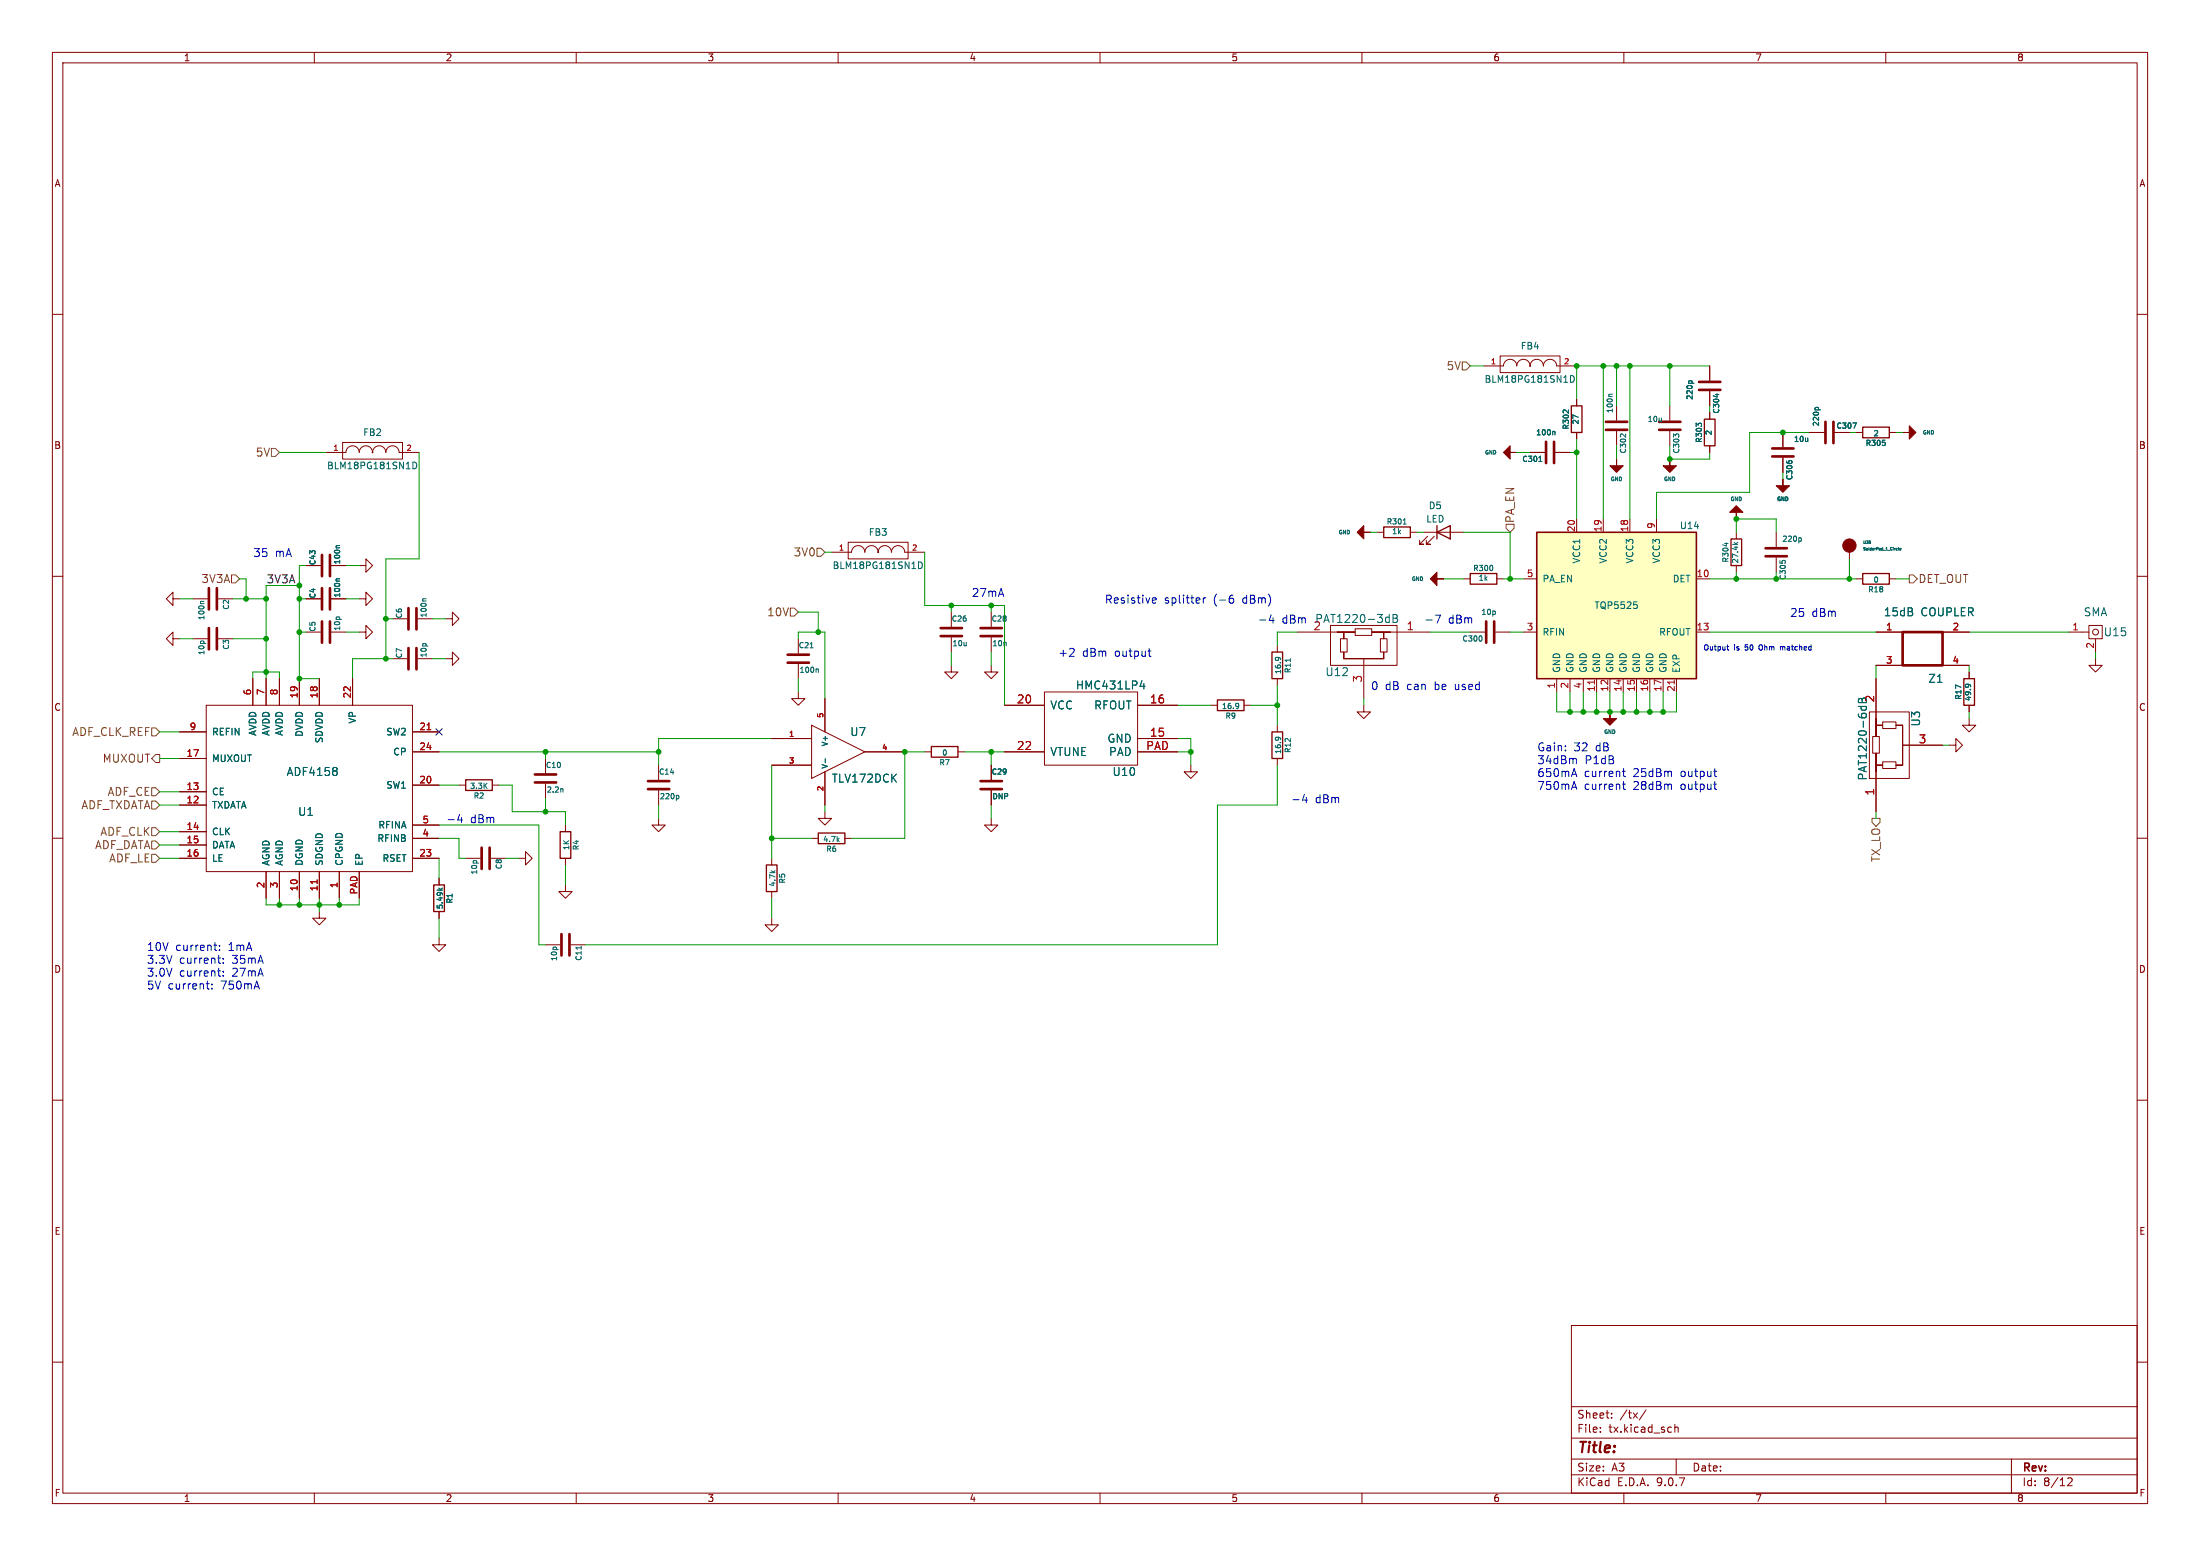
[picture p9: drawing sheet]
<svg xmlns="http://www.w3.org/2000/svg" width="420mm" height="297mm" viewBox="0 0 420 297" stroke-linecap="round" stroke-linejoin="round" font-family="sans-serif">
<g fill="none" stroke="#840000" stroke-width=".19">
<path d="M10 10h400v277h-400zM12 12h396v273h-396zM60 10v2M110 10v2M160 10v2M210 10v2M260 10v2M310 10v2M360 10v2M10 60h2M283.2 69.9h3.8a1.27 1.27 0 0 1 1.3-1.3 1.27 1.27 0 0 1 1.3 1.3 1.27 1.27 0 0 1 1.2-1.3 1.27 1.27 0 0 1 1.3 1.3 1.27 1.27 0 0 1 1.3-1.3 1.27 1.27 0 0 1 1.2 1.3 1.27 1.27 0 0 1 1.3-1.3 1.27 1.27 0 0 1 1.3 1.3h3.8M286.4 67.9h11.4v3.2h-11.4z"/>
<path d="M301 76.2v1.3M326.4 69.9v2.7M326.4 74.7v2.8M326.4 78.7v1.3M408 60h2M62.2 86.4h3.8a1.27 1.27 0 0 1 1.3-1.3 1.27 1.27 0 0 1 1.3 1.3 1.27 1.27 0 0 1 1.2-1.3 1.27 1.27 0 0 1 1.3 1.3 1.27 1.27 0 0 1 1.3-1.3 1.27 1.27 0 0 1 1.3 1.3 1.27 1.27 0 0 1 1.2-1.3 1.27 1.27 0 0 1 1.3 1.3h3.8M65.4 84.5h11.4v3.1h-11.4zM292.1 86.4h2.8M296.9 86.4h2.8M301 82.6v1.2M326.4 85.1v1.3M340.4 82.6v2.7"/>
<path d="M340.4 87.4v2.8M345.4 82.6h2.8M350.3 82.6h2.8M354.3 82.6h1.3M360.7 82.6h1.2M10 110h2M33 114.3v-1.3l-1.3 1.3 1.3 1.3v-1.3h1.3M36.8 114.3h2.8M41.7 114.3h2.7M58.4 114.3h2.8M58.4 108h2.8M63.2 114.3h2.8"/>
<path d="M63.2 108h2.8M68.6 108h1.2v-1.3l1.3 1.3-1.3 1.2v-1.2M68.6 114.3h1.2v-1.3l1.3 1.3-1.3 1.3v-1.3M74.9 118.1h2.8M79.8 118.1h2.7M85.1 118.1h1.3v-1.3l1.2 1.3-1.2 1.3v-1.3M181.6 116.8v2.8M254 119.4h12.7v7.6h-12.7zM331.5 101.6v1.3M331.5 108v1.2M339.1 101.6v2.8M339.1 106.4v2.8"/>
<path d="M353.1 105.2v1.5M354.3 110.5h1.3M360.7 110.5h1.2M398.8 119.4h2.5v2.5h-2.5zM408 110h2M33 121.9v-1.2l-1.3 1.2 1.3 1.3v-1.3h1.3M36.8 121.9h2.8M41.7 121.9h2.7M58.4 120.7h2.8M63.2 120.7h2.8M68.6 120.7h1.2v-1.3l1.3 1.3-1.3 1.2v-1.2M74.9 125.7h2.8"/>
<path d="M79.8 125.7h2.7M85.1 125.7h1.3v-1.2l1.2 1.2-1.2 1.3v-1.3M181.6 127v1.3h1.3l-1.3 1.2-1.3-1.2h1.3M181.6 121.7v2.8M243.8 123.2v1.3M243.8 129.5v1.3M243.8 138.4v1.3M247.6 120.7h7.7M255.3 120.7h3.4zM255.9 121.9h1.3v2.6h-1.3zM256.5 120.7v1.2zM256.5 124.5v1.2z"/>
<path d="M256.5 125.7h7.7zM258.7 120h3.2v1.3h-3.2zM260.3 134.6v1.3h1.3l-1.3 1.3-1.2-1.3h1.2M260.3 125.7v7.7M261.9 120.7h3.5zM263.5 121.9h1.3v2.6h-1.3zM264.2 120.7v1.2zM264.2 124.5v1.2zM265.4 120.7h7.6M356.9 135.9h7.6v12.7h-7.6zM358.1 138.4h1.3zM358.1 137.2v3.4z"/>
<path d="M358.1 120.7h5.1M358.1 129.5v7.7M358.1 127h5.1M359.4 137.8h2.5v1.3h-2.5zM361.9 138.4h1.3zM363.2 138.4v7.7zM363.2 127h.1M370.8 120.7h5.1M370.8 127h5.1M375.9 137.2v1.2h1.3l-1.3 1.3-1.3-1.3h1.3M375.9 128.3v1.2M375.9 134.6v1.3"/>
<path d="M395 120.7h3.8M400 125.7v1.3h1.3l-1.3 1.3-1.2-1.3h1.2M400 121.9v2.6M10 160h2M87.6 149.9h1.3M94 149.9h1.2M104.1 144.8v2.8M104.1 149.6v2.8M107.9 157.5v1.3M125.7 156.2v1.3h1.3l-1.3 1.3-1.2-1.3h1.2M125.7 146.1v2.7M125.7 150.9v2.8"/>
<path d="M189.2 156.2v1.3h1.3l-1.3 1.3-1.2-1.3h1.2M243.8 144.8v1.3M357.5 140.6h1.3v3.2h-1.3zM358.1 146.1h1.3zM358.1 143.8v3.5zM358.1 147.3v7.6M359.4 145.4h2.5v1.3h-2.5zM361.9 146.1h1.3zM363.2 142.2h7.6M372.1 142.2h1.3v-1.2l1.2 1.2-1.2 1.3v-1.3M408 160h2M83.8 179.1v1.2h1.3l-1.3 1.3-1.3-1.3h1.3"/>
<path d="M83.8 167.6v1.3M83.8 174v1.3M88.9 163.8h2.8M93.7 163.8h2.8M99.1 163.8h1.2v-1.2l1.3 1.2-1.3 1.3v-1.3M107.9 168.9v1.3h1.3l-1.3 1.3-1.2-1.3h1.2M107.9 163.8v1.3M147.3 163.8v1.3M147.3 170.2v1.3M154.9 160h1.3M161.3 160h1.3M104.1 180.3h2.8"/>
<path d="M109 180.3h2.8M10 210h2M408 210h2M300 253h108v32h-108zM10 260h2M300 278.5h108M300 274.5h108M300 268.5h108M305.5 273.2v.2M305.5 272.5v.1M307.7 270.5v.2M307.7 269.8v.1"/>
<path d="M314.2 269.1l-1.3 1.9M319.7 271.9v1.5M319.7 272.5l.2-.1 .4 .1 .1 .9M320 278.5v3M384 278.5v6.5M408 260h2M60 285v2M110 285v2M160 285v2M210 285v2M260 285v2M300 281.5h108"/>
<path d="M310 285v2M360 285v2M394.7 282.2l.6-.1 .2 .1 .1 .3-.9 1.1h.9"/>
<circle cx="400" cy="120.7" r=".56"/>
</g>
<g fill="#840000" stroke="#840000" stroke-width=".19">
<path d="M339.1 92.7h1.3v-1.3v1.3h1.2l-1.2 1.3z"/>
<path d="M330.2 97.8l1.3-1.3 1.2 1.3h-1.2v1.3v-1.3z"/>
<path d="M307.3 135.9v1.3h1.3l-1.3 1.2-1.2-1.2h1.2z"/>
<path d="M363.2 82.6h1.3v-1.3l1.3 1.3-1.3 1.2v-1.2z"/>
<circle cx="71.1" cy="86.4" r=".08"/>
<circle cx="353.1" cy="104.1" r="1.27"/>
<circle cx="292.1" cy="69.9" r=".08"/>
</g>
<g fill="none" stroke="#006464" stroke-width=".19">
<path d="M298.5 78.3h.3M299.4 78.2v.7M299.8 71.7a.64 .64 0 0 1 .7 .6 .64 .64 0 0 1-.7 .7zM322.4 72.9l.2-.2h.2l.2 .2M327.8 75.2v.6M346.5 77.9l.2-.1h.3l.2 .1M78.8 88.2a.64 .64 0 0 1 .8 .6 .64 .64 0 0 1-.8 .7zM293.8 88.1h.6M296.6 82.3l.2 .2v.5M324.2 81.1l-.4-.3v.6M324.3 80.8h.4M341.6 88h.4"/>
<path d="M353.7 80.7h.7l-.5 1M359.9 84.5v.4M38.9 114.8h-.5l-.1 .3M64.9 104.1h-.6l-.1 .3M64.9 110.5h-.6l-.1 .3M81.4 114.3h-.6l-.1 .3M264.8 117.8l.4 .1M265.2 117.3v1.5M265.2 118.7l-.4 .1M265.9 117.3h.5l.3 .1v.3l-.3 .3a.41 .41 0 0 1 .4 .4 .41 .41 0 0 1-.3 .4h-.6zM265.9 118h.5M329.6 103.6v.6"/>
<path d="M331.1 103.5l.4 .4M331.8 103.5l-.4 .3M340.3 107h.4M343.7 102.7l.2 .1v.3l-.2 .2M357.1 103.5v.2M362.4 104.9l.1 .1M362.7 104.8l.2-.1h-.2v.3h.2M243.9 125.5l.2 .2M244.4 125.6l-.7-.1-.2 .2M246.3 125.7v.6M354.8 134.8h1.5M355.4 134.8l-.1 .5"/>
<path d="M355.5 133.6l-.3-.3-.3 .1-.1 .2v.5h1.5M355.5 133.6v.5M355.8 133.2l-.3 .4M356.2 134.8l.1 .5M375.6 130.6l.2 .2M376.1 130.8l-.7-.2-.2 .2M107.3 150.5l.2 .2v.5M129.4 151.8l.2 .2v.3l-.2 .2M160.2 160l-.4 .4M243.9 140.7l.2 .2M244.4 140.9l-.7-.2-.2 .2M83.8 169.5l.4 .4"/>
<path d="M84.5 169.5l-.4 .3M147.3 166.2l.4 .4M148 166.2l-.4 .3M159.9 160.3l.3 .4M111 180.6v.6"/>
</g>
<g fill="none" stroke="#840000" stroke-width=".51">
<path d="M324.4 74.4h4M324.4 72.9h4M295.1 84.3v4.1M296.7 84.3v4.1M338.3 87.1h4.1M338.3 85.6h4.1M348.5 80.5v4.1M350 80.5v4.1M39.9 112.3v4M39.9 119.9v4.1M41.4 112.3v4M41.4 119.9v4.1"/>
<path d="M61.5 105.9v4.1M61.5 112.3v4M61.5 118.6v4.1M63 105.9v4.1M63 112.3v4M63 118.6v4.1M78 116.1v4M79.5 116.1v4M179.6 119.9h4M337.1 106.2h4M337.1 104.6h4M78 123.7v4.1"/>
<path d="M79.5 123.7v4.1M179.6 121.4h4M363.2 120.7h7.6v6.3h-7.6zM102.1 147.8h4.1M102.1 149.4h4.1M123.7 149.1h4.1M123.7 150.6h4.1M91.9 161.8v4.1M93.5 161.8v4.1M107.2 178.3v4.1M108.7 178.3v4.1"/>
</g>
<g fill="none" stroke="#840000" stroke-width=".25">
<path d="M300 77.5h2v5.1h-2zM325.4 80h2v5.1h-2zM355.6 81.5h5.1v2.1h-5.1zM330.5 102.9h2v5.1h-2zM355.6 109.5h5.1v2h-5.1zM242.8 139.7h2.1v5.1h-2.1zM242.8 124.5h2.1v5h-2.1zM374.9 129.5h2v5.1h-2zM88.9 148.8h5.1v2.1h-5.1zM106.9 158.8h2.1v5h-2.1zM156.2 159h5.1v2h-5.1zM82.8 168.9h2v5.1h-2z"/>
<path d="M146.3 165.1h2v5.1h-2z"/>
</g>
<path d="M293.4 101.6h30.4v27.9h-30.4z" fill="#ffffc2"/>
<path d="M293.4 101.6h30.4v27.9h-30.4z" fill="none" stroke="#840000" stroke-width=".3"/>
<g fill="none" stroke="#840000" stroke-width=".19">
<path d="M301 76.2v1.3M308.6 77.5v2.8M318.8 77.5v2.8M326.4 69.9v2.7M326.4 74.7v2.8M326.4 78.7v1.3M292.1 86.4h2.8M296.9 86.4h2.8M301 82.6v1.2M301 99.1v2.5M306.1 99.1v2.5M308.6 82.3v2.8"/>
<path d="M311.1 99.1v2.5M316.2 99.1v2.5M318.8 82.3v2.8M326.4 85.1v1.3M340.4 82.6v2.7M340.4 87.4v2.8M345.4 82.6h2.8M350.3 82.6h2.8M354.3 82.6h1.3M360.7 82.6h1.2M58.4 114.3h2.8M58.4 108h2.8"/>
<path d="M63.2 114.3h2.8M63.2 108h2.8M158.7 105.4h3.9a1.27 1.27 0 0 1 1.2-1.3 1.27 1.27 0 0 1 1.3 1.3 1.27 1.27 0 0 1 1.3-1.3 1.27 1.27 0 0 1 1.2 1.3 1.27 1.27 0 0 1 1.3-1.3 1.27 1.27 0 0 1 1.3 1.3 1.27 1.27 0 0 1 1.2-1.3 1.27 1.27 0 0 1 1.3 1.3h3.8M161.9 103.5h11.5v3.2h-11.5zM189.2 116.8v2.8M262.9 101.6h1.3M269.2 101.6h1.3M271.8 101.6h7.6M272.5 102.4l-1.5 1.5h.8h-.8v-.8M273.8 102.4l-1.5 1.5h.7h-.7v-.8M279.4 110.5h1.3M285.7 110.5h1.3"/>
<path d="M290.8 110.5h2.6M323.8 110.5h2.6M34.3 139.7h5.1M39.4 134.6h39.3v31.8h-39.3zM48.3 129.5v5.1M50.8 129.5v5.1M53.3 129.5v5.1M57.1 129.5v5.1M61 129.5v5.1M67.3 129.5v5.1M78.7 139.7h5.1M152.4 132.1v1.3h1.3l-1.3 1.2-1.3-1.2h1.3"/>
<path d="M152.4 121.9v2.8M152.4 126.7v2.8M154.9 138.4l10.2 5.1-10.2 5.1zM157.5 133.4v6.3M189.2 127v1.3h1.3l-1.3 1.2-1.2-1.2h1.2M189.2 121.7v2.8M191.8 134.6h7.6M199.4 132.1h17.8v14h-17.8zM217.2 134.6h7.6M231.1 134.6h1.3M237.5 134.6h1.3M280.7 120.7h2.8"/>
<path d="M285.5 120.7h2.8M290.8 120.7h2.6M297.2 129.5v2.6M299.7 129.5v2.6M302.3 129.5v2.6M304.8 129.5v2.6M307.3 129.5v2.6M309.9 129.5v2.6M312.4 129.5v2.6M315 129.5v2.6M317.5 129.5v2.6M320 129.5v2.6"/>
<path d="M323.8 120.7h2.6M358.1 120.7h5.1M358.1 127h5.1M358.1 129.5v7.7M370.8 120.7h5.1M370.8 127h5.1M375.9 128.3v1.2M375.9 134.6v1.3M34.3 144.8h5.1M34.3 151.1h5.1M34.3 153.7h5.1M34.3 158.8h5.1"/>
<path d="M78.7 143.5h5.1M78.7 149.9h5.1M78.7 157.5h5.1M147.3 141h7.6M147.3 146.1h7.6M157.5 154.9v1.3h1.2l-1.2 1.3-1.3-1.3h1.3M157.5 147.3v6.4M165.1 143.5h7.6M176.5 143.5h1.3M182.9 143.5h1.2M189.2 146.1v2.7M189.2 150.9v2.8"/>
<path d="M191.8 143.5h7.6M217.2 143.5h7.6M217.2 141h7.6M227.3 146.1v1.2h1.3l-1.3 1.3-1.2-1.3h1.2M358.1 147.3v7.6M363.2 142.2h7.6M34.3 161.3h5.1M34.3 163.8h5.1M50.8 166.4v5.1M53.3 166.4v5.1M57.1 166.4v5.1M61 174v1.3h1.2l-1.2 1.2-1.3-1.2h1.3"/>
<path d="M61 166.4v5.1M64.8 166.4v5.1M68.6 166.4v5.1M78.7 163.8h5.1M78.7 160h5.1M83.8 167.6v1.3M83.8 174v1.3M147.3 175.3v1.2h1.3l-1.3 1.3-1.3-1.3h1.3"/>
</g>
<path d="M81.5 139.3h.7M304.4 129.8v.8M319.6 129.8v.8M60.5 167.9v.8" fill="none" stroke="#a90000" stroke-width=".19"/>
<g fill="none" stroke="#006464" stroke-width=".19">
<path d="M298.5 78.3h.3M299.4 78.2v.7M307.8 75.3h-.5l-.2 .3M322.4 72.9l.2-.2h.2l.2 .2M327.8 75.2v.6M346.5 77.9l.2-.1h.3l.2 .1M293.8 88.1h.6M296.6 82.3l.2 .2v.5M309.4 82.9h.4M310.3 82.8v.7M319.9 83.2l-.4-.4v.7M320 82.9h.4"/>
<path d="M324.2 81.1l-.4-.3v.6M324.3 80.8h.4M341.6 88h.4M353.7 80.7h.7l-.5 1M359.9 84.5v.4M64.9 104.1h-.6l-.1 .3M64.9 110.5h-.6l-.1 .3M175.4 107.3a.64 .64 0 0 1 .7 .6 .64 .64 0 0 1-.7 .6zM267.9 100h.6M284.9 108.1v.6M311.9 114.9h.6M312.3 115.4l.3 .2v.3l-.3 .2"/>
<path d="M154.7 123.7h.5M155.9 127.7l.3 .1v.6M217.6 131h1M218.4 130.5v1M236.3 134.2l.2 .2-.2 .8M236.5 134.7l-.2 .2M282.9 121.6v.6M354.8 134.8h1.5M355.4 134.8l-.1 .5M355.5 133.6l-.3-.3-.3 .1-.1 .2v.5h1.5M355.5 133.6v.5M355.8 133.2l-.3 .4"/>
<path d="M356.2 134.8l.1 .5M375.6 130.6l.2 .2M376.1 130.8l-.7-.2-.2 .2M64.2 146.6l.2 .2-.2 .3M64.2 147.2l.2 .2-.2 .5M157.6 144.8v.8M83.8 169.5l.4 .4M84.5 169.5l-.4 .3"/>
</g>
<path d="M306.6 82h4M306.6 80.5h4M316.7 82h4.1M316.7 80.5h4.1M187.2 119.9h4.1M283.7 118.6v4.1M285.2 118.6v4.1M150.4 125h4M150.4 126.5h4M187.2 121.4h4.1M187.2 149.1h4.1M187.2 150.6h4.1" fill="none" stroke="#840000" stroke-width=".51"/>
<path d="M264.2 100.6h5v2h-5zM274.3 101.6l2.6-1.3v2.6zM274.3 100.3v2.6M280.7 109.5h5v2h-5zM232.4 133.6h5.1v2h-5.1zM177.8 142.5h5.1v2h-5.1z" fill="none" stroke="#840000" stroke-width=".25"/>
<g fill="#840000" stroke="#840000" stroke-width=".19">
<path d="M274.3 109.2v1.3h1.3h-1.3v1.3l-1.3-1.3z"/>
<path d="M260.3 100.3v1.3h1.3h-1.3v1.3l-1.2-1.3z"/>
<path d="M308.6 87.6v1.3h1.3l-1.3 1.3-1.3-1.3h1.3z"/>
<path d="M318.8 87.6v1.3h1.2l-1.2 1.3-1.3-1.3h1.3z"/>
<path d="M287 86.4l1.3-1.3v1.3h1.3h-1.3v1.2z"/>
<circle cx="167.6" cy="105.4" r=".08"/>
</g>
<g fill="none" stroke="#725600" stroke-width=".19">
<path d="M279.1 69.1h.8l.8 .8-.8 .7h-.8zM51.8 85.6h.8l.7 .8-.7 .7h-.8zM44.2 109.7h.8l.7 .8-.7 .8h-.8zM150.9 116.1h.7l.8 .7-.8 .8h-.7zM156 104.6h.7l.8 .8-.8 .8h-.7zM287.5 100.1h1.6v.7l-.8 .8-.8-.8zM364.5 109.7h.8l.7 .8-.7 .8h-.8zM29 138.9h.7l.8 .8-.8 .8h-.7zM29 152.9h.7l.8 .8-.8 .7h-.7zM29 150.4h.7l.8 .7-.8 .8h-.7zM29 158h.7l.8 .8-.8 .7h-.7zM29.7 144h.8v1.5h-.8l-.7-.7z"/>
<path d="M357.4 156.2h1.5v.8l-.8 .7-.7-.7zM29 160.5h.7l.8 .8-.8 .8h-.7zM29 163.1h.7l.8 .7-.8 .8h-.7z"/>
</g>
<g fill="none" stroke="#009600" stroke-width=".19">
<path d="M280.7 69.9h2.5M306.1 69.9v29.2M308.6 69.9v7.6M311.1 69.9v29.2M318.8 69.9v7.6M326.4 77.5v1.2M326.4 69.9h-25.4v6.3M53.3 86.4h8.9M80 86.4v20.3h-6.3v19M289.6 86.4h2.5M299.7 86.4h1.3M301 83.8v15.3"/>
<path d="M308.6 85.1v2.5M318.8 85.1v2.5h7.6v-1.2M340.4 90.2v1.2M345.4 82.6h-11.4v11.4h-17.8v5.1M353.1 82.6h1.2M361.9 82.6h1.3M34.3 114.3h2.5M44.4 114.3h6.4M45.7 110.5h1.3v3.8M57.1 111.8h-6.3v17.7M57.1 114.3h1.3M58.4 108h-1.3v21.5h3.9"/>
<path d="M66 114.3h2.6M66 108h2.6M73.7 118.1h1.2M82.5 118.1h2.6M152.4 116.8h3.8v3.9M157.5 105.4h1.2M176.5 105.4v10.2h15.3v19M181.6 115.6v1.2M189.2 115.6v1.2M261.6 101.6h1.3M270.5 101.6h1.3M275.6 110.5h3.8"/>
<path d="M279.4 101.6h8.9v8.9M287 110.5h3.8M326.4 110.5h27.9M331.5 101.6v-2.5h7.6v2.5M331.5 109.2v1.3M339.1 109.2v1.3M353.1 106.7v3.8M361.9 110.5h2.6M30.5 139.7h3.8M34.3 121.9h2.5M44.4 121.9h6.4M48.3 129.5v-1.2h5v1.2"/>
<path d="M57.1 120.7h1.3M66 120.7h2.6M74.9 125.7h-7.6v3.8M82.5 125.7h2.6M152.4 121.9v-1.2h5.1v12.7M152.4 129.5v2.6M181.6 124.5v2.5M189.2 124.5v2.5M224.8 134.6h6.3M238.8 134.6h5M243.8 130.8v7.6M247.6 120.7h-3.8v2.5"/>
<path d="M260.3 133.4v1.2M273 120.7h7.7M288.3 120.7h2.5M297.2 132.1v3.8h22.8v-3.8M299.7 132.1v3.8M302.3 132.1v3.8M304.8 132.1v3.8M307.3 132.1v3.8M309.9 132.1v3.8M312.4 132.1v3.8M315 132.1v3.8M317.5 132.1v3.8"/>
<path d="M326.4 120.7h31.7M358.1 127v2.5M375.9 120.7h19.1M375.9 127v1.3M375.9 135.9v1.3M400 124.5v1.2M30.5 153.7h3.8M30.5 144.8h3.8M30.5 151.1h3.8M30.5 158.8h3.8M83.8 143.5h41.9M83.8 149.9h3.8"/>
<path d="M83.8 157.5h19.1v22.8h1.2M95.2 149.9h2.6v5h10.1v2.6M104.1 143.5v1.3M104.1 152.4v2.5M125.7 153.7v2.5M147.3 141h-21.6v5.1M147.3 146.1v17.7M157.5 153.7v1.2M176.5 143.5h-3.8v16.5h-10.1M184.1 143.5h7.7M189.2 143.5v2.6M189.2 153.7v2.5"/>
<path d="M224.8 143.5h2.5M224.8 141h2.5v5.1M243.8 146.1v7.6h-11.4v26.6h-120.6M358.1 154.9v1.3M370.8 142.2h1.3M30.5 163.8h3.8M30.5 161.3h3.8M50.8 171.5v1.2h17.8v-1.2M53.3 171.5v1.2M57.1 171.5v1.2M61 171.5v2.5M64.8 171.5v1.2"/>
<path d="M83.8 160h3.8v3.8h1.3M83.8 163.8v3.8M83.8 175.3v3.8M96.5 163.8h2.6M107.9 165.1v3.8M147.3 160h7.6M147.3 171.5v3.8"/>
</g>
<path d="M83.2 139.1l1.2 1.2M84.4 139.1l-1.2 1.2" fill="none" stroke="#000084" stroke-width=".19"/>
<g fill="none" stroke="#0000c2" stroke-width=".19">
<path d="M220.1 115.1h.5M220.1 114.2l.4-.1 .2 .4-.7 .1M229.7 114.1v1M230.2 114.1l-.3 .1-.2 .2M234.8 114.3l.4-.1 .3 .3-.1 .6h-.6M235.4 113.6l-.5 .1M240.5 118.4h1.2M242.7 117.3l-.4 1.1h1M243 117.9v1M272.2 118.4h1.2M274 117.4h1l-.7 1.5M204.9 123.8l.2 .3-.1 .3-.9 .9h1"/>
<path d="M219.2 124.3h.5M219.4 125.1l.3 .2M329.6 123.4h.4M329.8 123.1v.8l.2 .2M335.9 123.1l-.1 .3 .1 .6M339.9 123.4v.7M340.3 123.5h-.4M85.6 156.5h1.1M87.7 155.4l-.3 1.1h.9M88.1 156v1M246.8 152.6h1.2M249 151.6l-.3 1.1h.9"/>
<path d="M249.4 152.2v1M300.1 147.8h.8M300.1 150.3h.8M300.5 146.7l.5 1.5M300.5 149.2l.5 1.5M300.5 144.8h.2l.2 .2v.8M309.7 147.2h.6M309.7 149.7h.6M309.9 146.7v1.3l.4 .2M309.9 149.2v1.3l.4 .2M327.1 147.2h.6M327.1 149.7h.6"/>
<path d="M327.4 148.2h.3M327.4 150.6l.3 .1M39.4 187.8h.5M39.7 188.7l.2 .1M40.4 188.6v.2M40.4 187.8v.2M40.8 180.4h.6M41.1 181.4h.3M41.5 182.9h.6M41.5 185.3h.6M41.8 183.8l.3 .1M41.8 186.3h.3"/>
<path d="M41.9 181.3v.1M41.9 180.5v.1M42.6 183.7v.2M42.6 182.9v.2M42.6 185.4v.1M42.6 186.2v.1"/>
</g>
<g fill="#009600" stroke="#009600" stroke-width=".19">
<circle cx="61" cy="172.7" r=".46"/>
<circle cx="57.1" cy="172.7" r=".46"/>
<circle cx="50.8" cy="121.9" r=".46"/>
<circle cx="53.3" cy="172.7" r=".46"/>
<circle cx="64.8" cy="172.7" r=".46"/>
<circle cx="189.2" cy="115.6" r=".46"/>
<circle cx="147.3" cy="160" r=".46"/>
<circle cx="172.7" cy="143.5" r=".46"/>
<circle cx="189.2" cy="143.5" r=".46"/>
<circle cx="50.8" cy="128.3" r=".46"/>
<circle cx="47" cy="114.3" r=".46"/>
<circle cx="57.1" cy="120.7" r=".46"/>
<circle cx="104.1" cy="143.5" r=".46"/>
<circle cx="125.7" cy="143.5" r=".46"/>
<circle cx="104.1" cy="154.9" r=".46"/>
<circle cx="57.1" cy="114.3" r=".46"/>
<circle cx="50.8" cy="114.3" r=".46"/>
<circle cx="57.1" cy="129.5" r=".46"/>
<circle cx="73.7" cy="118.1" r=".46"/>
<circle cx="57.1" cy="111.8" r=".46"/>
<circle cx="73.7" cy="125.7" r=".46"/>
<circle cx="181.6" cy="115.6" r=".46"/>
<circle cx="156.2" cy="120.7" r=".46"/>
<circle cx="227.3" cy="143.5" r=".46"/>
<circle cx="243.8" cy="134.6" r=".46"/>
<circle cx="318.8" cy="87.6" r=".46"/>
<circle cx="340.4" cy="82.6" r=".46"/>
<circle cx="331.5" cy="110.5" r=".46"/>
<circle cx="339.1" cy="110.5" r=".46"/>
<circle cx="353.1" cy="110.5" r=".46"/>
<circle cx="331.5" cy="99.1" r=".46"/>
<circle cx="304.8" cy="135.9" r=".46"/>
<circle cx="302.3" cy="135.9" r=".46"/>
<circle cx="317.5" cy="135.9" r=".46"/>
<circle cx="312.4" cy="135.9" r=".46"/>
<circle cx="315" cy="135.9" r=".46"/>
<circle cx="309.9" cy="135.9" r=".46"/>
<circle cx="307.3" cy="135.9" r=".46"/>
<circle cx="288.3" cy="110.5" r=".46"/>
<circle cx="299.7" cy="135.9" r=".46"/>
<circle cx="308.6" cy="69.9" r=".46"/>
<circle cx="306.1" cy="69.9" r=".46"/>
<circle cx="301" cy="86.4" r=".46"/>
<circle cx="318.8" cy="69.9" r=".46"/>
<circle cx="311.1" cy="69.9" r=".46"/>
<circle cx="301" cy="69.9" r=".46"/>
</g>
<text font-size="2.8" fill="#840000" x="301" y="277.9">Title:</text>
<g font-size="2.1" fill="#725600">
<text x="276.1" y="70.8">5V</text>
<text x="48.8" y="87.4">5V</text>
<text x="289.3" y="100" transform="rotate(-90 289.3 100)">PA_EN</text>
<text x="151.5" y="106.4">3V0</text>
<text x="38.4" y="111.5">3V3A</text>
<text x="366.1" y="111.5">DET_OUT</text>
<text x="146.4" y="117.8">10V</text>
<text x="13.7" y="140.7">ADF_CLK_REF</text>
<text x="19.5" y="145.8">MUXOUT</text>
<text x="15.5" y="154.7">ADF_TXDATA</text>
<text x="20.5" y="152.1">ADF_CE</text>
<text x="19.1" y="159.7">ADF_CLK</text>
<text x="18.1" y="162.3">ADF_DATA</text>
<text x="20.8" y="164.8">ADF_LE</text>
<text x="359.1" y="164.6" transform="rotate(-90 359.1 164.6)">TX_LO</text>
</g>
<g font-size="2.1" fill="#0000c2">
<text x="48.3" y="106.4">35</text>
<text x="52.5" y="106.4">mA</text>
<text x="185.4" y="114.1">27mA</text>
<text x="210.8" y="115.3">Resistive</text>
<text x="222.2" y="115.3">splitter</text>
<text x="231.7" y="115.3">(-6</text>
<text x="237.3" y="115.3">dBm)</text>
<text x="244.7" y="119.1">dBm</text>
<text x="276.4" y="119.1">dBm</text>
<text x="341.6" y="117.9">25</text>
<text x="345.8" y="117.9">dBm</text>
<text x="201.9" y="125.5">+2</text>
<text x="206.6" y="125.5">dBm</text>
<text x="212.8" y="125.5">output</text>
<text x="261.6" y="131.8">0</text>
<text x="264.4" y="131.8">dB</text>
<text x="268.6" y="131.8">can</text>
<text x="274" y="131.8">be</text>
<text x="278" y="131.8">used</text>
<text x="293.4" y="143.5">Gain:</text>
<text x="300.4" y="143.5">32</text>
<text x="304.6" y="143.5">dB</text>
<text x="293.4" y="146">34dBm</text>
<text x="293.4" y="148.4">650mA</text>
<text x="302.4" y="148.4">current</text>
<text x="302.5" y="146">P1dB</text>
<text x="311.8" y="148.4">25dBm</text>
<text x="321" y="148.4">output</text>
<text x="251" y="153.4">dBm</text>
<text x="293.4" y="150.9">750mA</text>
<text x="302.4" y="150.9">current</text>
<text x="311.8" y="150.9">28dBm</text>
<text x="321" y="150.9">output</text>
<text x="89.7" y="157.2">dBm</text>
<text x="27.9" y="181.6">10V</text>
<text x="27.9" y="184.1">3.3V</text>
<text x="33.5" y="181.6">current:</text>
<text x="34.2" y="184.1">current:</text>
<text x="43.6" y="181.6">1mA</text>
<text x="44.4" y="184.1">35mA</text>
<text x="27.9" y="186.5">3.0V</text>
<text x="27.9" y="189">5V current:</text>
<text x="34.2" y="186.5">current:</text>
<text x="42.2" y="189">750mA</text>
<text x="44.4" y="186.5">27mA</text>
</g>
<text font-size="2.1" fill="#0f0f0f" x="50.8" y="111.4">3V3A</text>
<g font-size="2.1" fill="#006464">
<text x="251" y="119.1">PAT1220-3dB</text>
<text x="359.6" y="117.8">15dB</text>
<text x="366.7" y="117.8">COUPLER</text>
<text x="397.7" y="117.8">SMA</text>
<text x="401.5" y="121.6">U15</text>
<text x="205.3" y="131.8">HMC431LP4</text>
<text x="252.9" y="129.3">U12</text>
<text x="368" y="130.5">Z1</text>
<text x="200.4" y="135.6">VCC</text>
<text x="208.8" y="135.6">RFOUT</text>
<text x="162.2" y="140.7">U7</text>
<text x="211.4" y="142">GND</text>
<text x="366.8" y="138.8" transform="rotate(-90 366.8 138.8)">U3</text>
<text x="54.6" y="148.3">ADF4158</text>
<text x="158.7" y="149.6">TLV172DCK</text>
<text x="200.4" y="144.5">VTUNE</text>
<text x="211.6" y="144.5">PAD</text>
<text x="212.3" y="148.3">U10</text>
<text x="356.6" y="149.1" transform="rotate(-90 356.6 149.1)">PAT1220-6dB</text>
<text x="56.8" y="155.9">U1</text>
</g>
<g font-size="2.1" fill="#a90000">
<text x="250.7" y="120.4">2</text>
<text x="268.4" y="120.4">1</text>
<text x="260.1" y="130.3" transform="rotate(-90 260.1 130.3)">3</text>
<text x="194.1" y="134.4">20</text>
<text x="219.5" y="134.4">16</text>
<text x="357.9" y="134.2" transform="rotate(-90 357.9 134.2)">2</text>
<text x="194.1" y="143.3">22</text>
<text x="218.7" y="143.3">PAD</text>
<text x="219.5" y="140.7">15</text>
<text x="366.2" y="142">3</text>
<text x="357.9" y="151.9" transform="rotate(-90 357.9 151.9)">1</text>
</g>
<g font-size="2.1" fill="#840000">
<text x="301" y="273.7">File:</text>
<text x="301" y="271">Sheet:</text>
<text x="307.1" y="273.7">tx.kicad_sch</text>
<text x="309.2" y="271">/tx/</text>
<text x="301" y="281.1">Size:</text>
<text x="307.6" y="281.1">A3</text>
<text x="323" y="281.1">Date:</text>
<text x="386" y="281.3">Rev:</text>
<text x="301" y="283.9">KiCad</text>
<text x="308.7" y="283.9">E.D.A.</text>
<text x="316.3" y="283.9">9.0.7</text>
<text x="386" y="283.9">Id:</text>
<text x="390.1" y="283.9">8/12</text>
</g>
<g font-size="1.8" fill="#840000">
<text x="35" y="11.9">1</text>
<text x="85" y="11.9">2</text>
<text x="135" y="11.9">3</text>
<text x="185" y="11.9">4</text>
<text x="235" y="11.9">5</text>
<text x="285" y="11.9">6</text>
<text x="335" y="11.9">7</text>
<text x="385" y="11.9">8</text>
<text x="10.3" y="35.9">A</text>
<text x="408.3" y="35.9">A</text>
<text x="10.3" y="85.9">B</text>
<text x="408.2" y="85.9">B</text>
<text x="10.3" y="135.9">C</text>
<text x="408.2" y="135.9">C</text>
<text x="10.3" y="185.9">D</text>
<text x="408.2" y="185.9">D</text>
<text x="10.3" y="235.9">E</text>
<text x="408.3" y="235.9">E</text>
<text x="10.3" y="285.9">F</text>
<text x="35" y="286.9">1</text>
<text x="85" y="286.9">2</text>
<text x="135" y="286.9">3</text>
<text x="185" y="286.9">4</text>
<text x="235" y="286.9">5</text>
<text x="285" y="286.9">6</text>
<text x="335" y="286.9">7</text>
<text x="385" y="286.9">8</text>
<text x="408.3" y="285.9">F</text>
</g>
<g font-size="1.8" fill="#006464">
<text x="290.2" y="66.9">FB4</text>
<text x="283.3" y="73.3">BLM18PG181SN1D</text>
<text x="69.2" y="83.4">FB2</text>
<text x="62.3" y="89.8">BLM18PG181SN1D</text>
<text x="272.2" y="99.9">LED</text>
<text x="272.7" y="97.4">D5</text>
<text x="320.6" y="101.2">U14</text>
<text x="165.8" y="102.5">FB3</text>
<text x="301.9" y="107.7" transform="rotate(-90 301.9 107.7)">VCC1</text>
<text x="306.9" y="107.7" transform="rotate(-90 306.9 107.7)">VCC2</text>
<text x="312" y="107.7" transform="rotate(-90 312 107.7)">VCC3</text>
<text x="317.1" y="107.7" transform="rotate(-90 317.1 107.7)">VCC3</text>
<text x="158.9" y="108.8">BLM18PG181SN1D</text>
<text x="294.4" y="111.4">PA_EN</text>
<text x="319.2" y="111.4">DET</text>
<text x="304.3" y="116.4">TQP5525</text>
<text x="294.4" y="121.5">RFIN</text>
<text x="316.6" y="121.5">RFOUT</text>
<text x="298" y="128.5" transform="rotate(-90 298 128.5)">GND</text>
<text x="300.6" y="128.5" transform="rotate(-90 300.6 128.5)">GND</text>
<text x="303.1" y="128.5" transform="rotate(-90 303.1 128.5)">GND</text>
<text x="305.7" y="128.5" transform="rotate(-90 305.7 128.5)">GND</text>
<text x="308.2" y="128.5" transform="rotate(-90 308.2 128.5)">GND</text>
<text x="310.7" y="128.5" transform="rotate(-90 310.7 128.5)">GND</text>
<text x="313.3" y="128.5" transform="rotate(-90 313.3 128.5)">GND</text>
<text x="315.8" y="128.5" transform="rotate(-90 315.8 128.5)">GND</text>
<text x="318.4" y="128.5" transform="rotate(-90 318.4 128.5)">GND</text>
<text x="320.9" y="128.5" transform="rotate(-90 320.9 128.5)">EXP</text>
<text x="40.4" y="140.6">REFIN</text>
<text x="49.1" y="140.6" transform="rotate(-90 49.1 140.6)">AVDD</text>
<text x="51.7" y="140.6" transform="rotate(-90 51.7 140.6)">AVDD</text>
<text x="54.2" y="140.6" transform="rotate(-90 54.2 140.6)">AVDD</text>
<text x="58" y="140.7" transform="rotate(-90 58 140.7)">DVDD</text>
<text x="61.8" y="141.9" transform="rotate(-90 61.8 141.9)">SDVDD</text>
<text x="68.2" y="138.2" transform="rotate(-90 68.2 138.2)">VP</text>
<text x="73.7" y="140.6">SW2</text>
<text x="40.4" y="145.6">MUXOUT</text>
<text x="75" y="144.4">CP</text>
<text x="40.4" y="152">CE</text>
<text x="40.4" y="154.5">TXDATA</text>
<text x="73.7" y="150.7">SW1</text>
<text x="40.4" y="159.6">CLK</text>
<text x="72" y="160.9">RFINB</text>
<text x="72.1" y="158.3">RFINA</text>
<text x="40.4" y="162.2">DATA</text>
<text x="40.4" y="164.7">LE</text>
<text x="51.7" y="165.4" transform="rotate(-90 51.7 165.4)">AGND</text>
<text x="54.2" y="165.4" transform="rotate(-90 54.2 165.4)">AGND</text>
<text x="58" y="165.4" transform="rotate(-90 58 165.4)">DGND</text>
<text x="61.8" y="165.4" transform="rotate(-90 61.8 165.4)">SDGND</text>
<text x="65.6" y="165.4" transform="rotate(-90 65.6 165.4)">CPGND</text>
<text x="69.4" y="165.4" transform="rotate(-90 69.4 165.4)">EP</text>
<text x="72.9" y="164.7">RSET</text>
</g>
<g font-size="1.8" fill="#a90000">
<text x="300.7" y="101.6" transform="rotate(-90 300.7 101.6)">20</text>
<text x="305.8" y="101.6" transform="rotate(-90 305.8 101.6)">19</text>
<text x="310.9" y="101.6" transform="rotate(-90 310.9 101.6)">18</text>
<text x="316" y="101" transform="rotate(-90 316 101)">9</text>
<text x="291.4" y="110.2">5</text>
<text x="323.8" y="110.2">10</text>
<text x="291.4" y="120.4">3</text>
<text x="323.8" y="120.4">13</text>
<text x="360" y="120.4">1</text>
<text x="372.7" y="120.4">2</text>
<text x="395.5" y="120.4">1</text>
<text x="399.8" y="123.9" transform="rotate(-90 399.8 123.9)">2</text>
<text x="296.9" y="131.5" transform="rotate(-90 296.9 131.5)">1</text>
<text x="299.5" y="131.5" transform="rotate(-90 299.5 131.5)">2</text>
<text x="302" y="131.5" transform="rotate(-90 302 131.5)">4</text>
<text x="360" y="126.7">3</text>
<text x="372.7" y="126.7">4</text>
<text x="48" y="132.8" transform="rotate(-90 48 132.8)">6</text>
<text x="50.5" y="132.8" transform="rotate(-90 50.5 132.8)">7</text>
<text x="53.1" y="132.8" transform="rotate(-90 53.1 132.8)">8</text>
<text x="56.9" y="133.4" transform="rotate(-90 56.9 133.4)">19</text>
<text x="60.7" y="133.4" transform="rotate(-90 60.7 133.4)">18</text>
<text x="67.1" y="133.4" transform="rotate(-90 67.1 133.4)">22</text>
<text x="304.5" y="132.1" transform="rotate(-90 304.5 132.1)">11</text>
<text x="307.1" y="132.1" transform="rotate(-90 307.1 132.1)">12</text>
<text x="309.6" y="132.1" transform="rotate(-90 309.6 132.1)">14</text>
<text x="312.2" y="132.1" transform="rotate(-90 312.2 132.1)">15</text>
<text x="314.7" y="132.1" transform="rotate(-90 314.7 132.1)">16</text>
<text x="317.2" y="132.1" transform="rotate(-90 317.2 132.1)">17</text>
<text x="319.8" y="132.1" transform="rotate(-90 319.8 132.1)">21</text>
<text x="36.1" y="139.4">9</text>
<text x="80" y="139.4">21</text>
<text x="80" y="143.3">24</text>
<text x="35.5" y="144.5">17</text>
<text x="80" y="149.6">20</text>
<text x="35.5" y="150.9">13</text>
<text x="35.5" y="153.4">12</text>
<text x="35.5" y="158.5">14</text>
<text x="35.5" y="161">15</text>
<text x="80.6" y="157.2">5</text>
<text x="80.6" y="159.8">4</text>
<text x="35.5" y="163.6">16</text>
<text x="80" y="163.6">23</text>
<text x="50.5" y="169.6" transform="rotate(-90 50.5 169.6)">2</text>
<text x="53.1" y="169.6" transform="rotate(-90 53.1 169.6)">3</text>
<text x="56.9" y="170.2" transform="rotate(-90 56.9 170.2)">10</text>
<text x="60.7" y="170.2" transform="rotate(-90 60.7 170.2)">11</text>
<text x="64.5" y="169.6" transform="rotate(-90 64.5 169.6)">1</text>
<text x="68.3" y="170.8" transform="rotate(-90 68.3 170.8)">PAD</text>
</g>
<g font-size="1.4" fill="#a90000">
<text x="284.5" y="69.6">1</text>
<text x="298.5" y="69.6">2</text>
<text x="63.5" y="86.1">1</text>
<text x="77.5" y="86.1">2</text>
<text x="160" y="105.2">1</text>
<text x="174" y="105.2">2</text>
<text x="157.2" y="137.1" transform="rotate(-90 157.2 137.1)">5</text>
<text x="150.5" y="140.7">1</text>
<text x="168.3" y="143.3">4</text>
<text x="150.5" y="145.8">3</text>
<text x="157.2" y="151.1" transform="rotate(-90 157.2 151.1)">2</text>
</g>
<g font-size="1.4" fill="#006464">
<text x="323.3" y="76.4" transform="rotate(-90 323.3 76.4)">220p</text>
<text x="293.1" y="83.3">100n</text>
<text x="299.7" y="82.1" transform="rotate(-90 299.7 82.1)">R302</text>
<text x="301.5" y="81.1" transform="rotate(-90 301.5 81.1)">27</text>
<text x="308.1" y="79" transform="rotate(-90 308.1 79)">100n</text>
<text x="314.4" y="80.7">10u</text>
<text x="326.9" y="83.2" transform="rotate(-90 326.9 83.2)">2</text>
<text x="328.4" y="79.1" transform="rotate(-90 328.4 79.1)">C304</text>
<text x="347.4" y="81.5" transform="rotate(-90 347.4 81.5)">220p</text>
<text x="350.5" y="82">C307</text>
<text x="357.6" y="83.5">2</text>
<text x="290.5" y="88.4">C301</text>
<text x="310.6" y="86.7" transform="rotate(-90 310.6 86.7)">C302</text>
<text x="320.8" y="86.7" transform="rotate(-90 320.8 86.7)">C303</text>
<text x="325.1" y="84.6" transform="rotate(-90 325.1 84.6)">R303</text>
<text x="342.4" y="84.6">10u</text>
<text x="356.1" y="85.3">R305</text>
<text x="342.4" y="91.8" transform="rotate(-90 342.4 91.8)">C306</text>
<text x="264.6" y="100.3">R301</text>
<text x="60.4" y="108" transform="rotate(-90 60.4 108)">C43</text>
<text x="65.1" y="107.8" transform="rotate(-90 65.1 107.8)">100n</text>
<text x="265.7" y="102.2">1k</text>
<text x="330.2" y="107.5" transform="rotate(-90 330.2 107.5)">R304</text>
<text x="332" y="107.7" transform="rotate(-90 332 107.7)">27.4k</text>
<text x="340.1" y="103.6">220p</text>
<text x="281.1" y="109.2">R300</text>
<text x="282.2" y="111">1k</text>
<text x="341.1" y="110.8" transform="rotate(-90 341.1 110.8)">C305</text>
<text x="356.5" y="113.3">R18</text>
<text x="357.6" y="111.4">0</text>
<text x="39.2" y="118.5" transform="rotate(-90 39.2 118.5)">100n</text>
<text x="43.9" y="116.5" transform="rotate(-90 43.9 116.5)">C2</text>
<text x="60.4" y="114.3" transform="rotate(-90 60.4 114.3)">C4</text>
<text x="65.1" y="114.2" transform="rotate(-90 65.1 114.2)">100n</text>
<text x="76.9" y="118.1" transform="rotate(-90 76.9 118.1)">C6</text>
<text x="81.6" y="118" transform="rotate(-90 81.6 118)">100n</text>
<text x="181.6" y="118.8">C26</text>
<text x="189.2" y="118.8">C28</text>
<text x="282.7" y="117.6">10p</text>
<text x="39.2" y="125.1" transform="rotate(-90 39.2 125.1)">10p</text>
<text x="43.9" y="124.1" transform="rotate(-90 43.9 124.1)">C3</text>
<text x="60.4" y="120.7" transform="rotate(-90 60.4 120.7)">C5</text>
<text x="65.1" y="120.5" transform="rotate(-90 65.1 120.5)">10p</text>
<text x="76.9" y="125.8" transform="rotate(-90 76.9 125.8)">C7</text>
<text x="81.6" y="125.6" transform="rotate(-90 81.6 125.6)">10p</text>
<text x="152.4" y="123.9">C21</text>
<text x="181.7" y="123.5">10u</text>
<text x="189.3" y="123.5">10n</text>
<text x="279.1" y="122.7">C300</text>
<text x="152.5" y="128.6">100n</text>
<text x="244.8" y="128.8" transform="rotate(-90 244.8 128.8)">16.9</text>
<text x="246.6" y="128.6" transform="rotate(-90 246.6 128.6)">R11</text>
<text x="233.2" y="135.5">16.9</text>
<text x="233.8" y="137.4">R9</text>
<text x="374.6" y="133.7" transform="rotate(-90 374.6 133.7)">R17</text>
<text x="376.5" y="133.9" transform="rotate(-90 376.5 133.9)">49.9</text>
<text x="158.2" y="142.6" transform="rotate(-90 158.2 142.6)">V+</text>
<text x="246.6" y="143.8" transform="rotate(-90 246.6 143.8)">R12</text>
<text x="104.1" y="146.8">C10</text>
<text x="125.7" y="148.1">C14</text>
<text x="158.2" y="146.8" transform="rotate(-90 158.2 146.8)">V-</text>
<text x="179.2" y="146.3">R7</text>
<text x="179.8" y="144.4">0</text>
<text x="189.2" y="148.1">C29</text>
<text x="244.8" y="144" transform="rotate(-90 244.8 144)">16.9</text>
<text x="89.6" y="150.8">3.3K</text>
<text x="90.3" y="152.6">R2</text>
<text x="104.3" y="151.5">2.2n</text>
<text x="125.8" y="152.8">220p</text>
<text x="189.3" y="152.8">DNP</text>
<text x="157" y="160.9">4.7k</text>
<text x="91.3" y="167.1" transform="rotate(-90 91.3 167.1)">10p</text>
<text x="96" y="166" transform="rotate(-90 96 166)">C8</text>
<text x="108.9" y="162.4" transform="rotate(-90 108.9 162.4)">1K</text>
<text x="110.7" y="162.4" transform="rotate(-90 110.7 162.4)">R4</text>
<text x="157.6" y="162.8">R6</text>
<text x="84.7" y="173.7" transform="rotate(-90 84.7 173.7)">5.49k</text>
<text x="86.6" y="172.6" transform="rotate(-90 86.6 172.6)">R1</text>
<text x="148.2" y="169.4" transform="rotate(-90 148.2 169.4)">4.7k</text>
<text x="150.1" y="168.8" transform="rotate(-90 150.1 168.8)">R5</text>
<text x="106.5" y="183.6" transform="rotate(-90 106.5 183.6)">10p</text>
<text x="111.2" y="183.5" transform="rotate(-90 111.2 183.5)">C11</text>
</g>
<g font-size="1.4" fill="#0000c2">
<text x="325.1" y="124.2">Output</text>
<text x="331" y="124.2">is</text>
<text x="333.3" y="124.2">50</text>
<text x="336.3" y="124.2">Ohm</text>
<text x="340.6" y="124.2">matched</text>
</g>
<g font-size="1" fill="#006464">
<text x="366.9" y="83.1">GND</text>
<text x="283.4" y="86.9">GND</text>
<text x="307.4" y="92">GND</text>
<text x="317.5" y="92">GND</text>
<text x="330.2" y="95.8">GND</text>
<text x="339.1" y="95.8">GND</text>
<text x="255.4" y="102.2">GND</text>
<text x="269.4" y="111.1">GND</text>
<text x="306.1" y="140.3">GND</text>
</g>
<g font-size=".7" fill="#006464">
<text x="355.6" y="105.2">SolderPad_1_Circle</text>
<text x="355.6" y="103.9">U36</text>
</g>
</svg>
